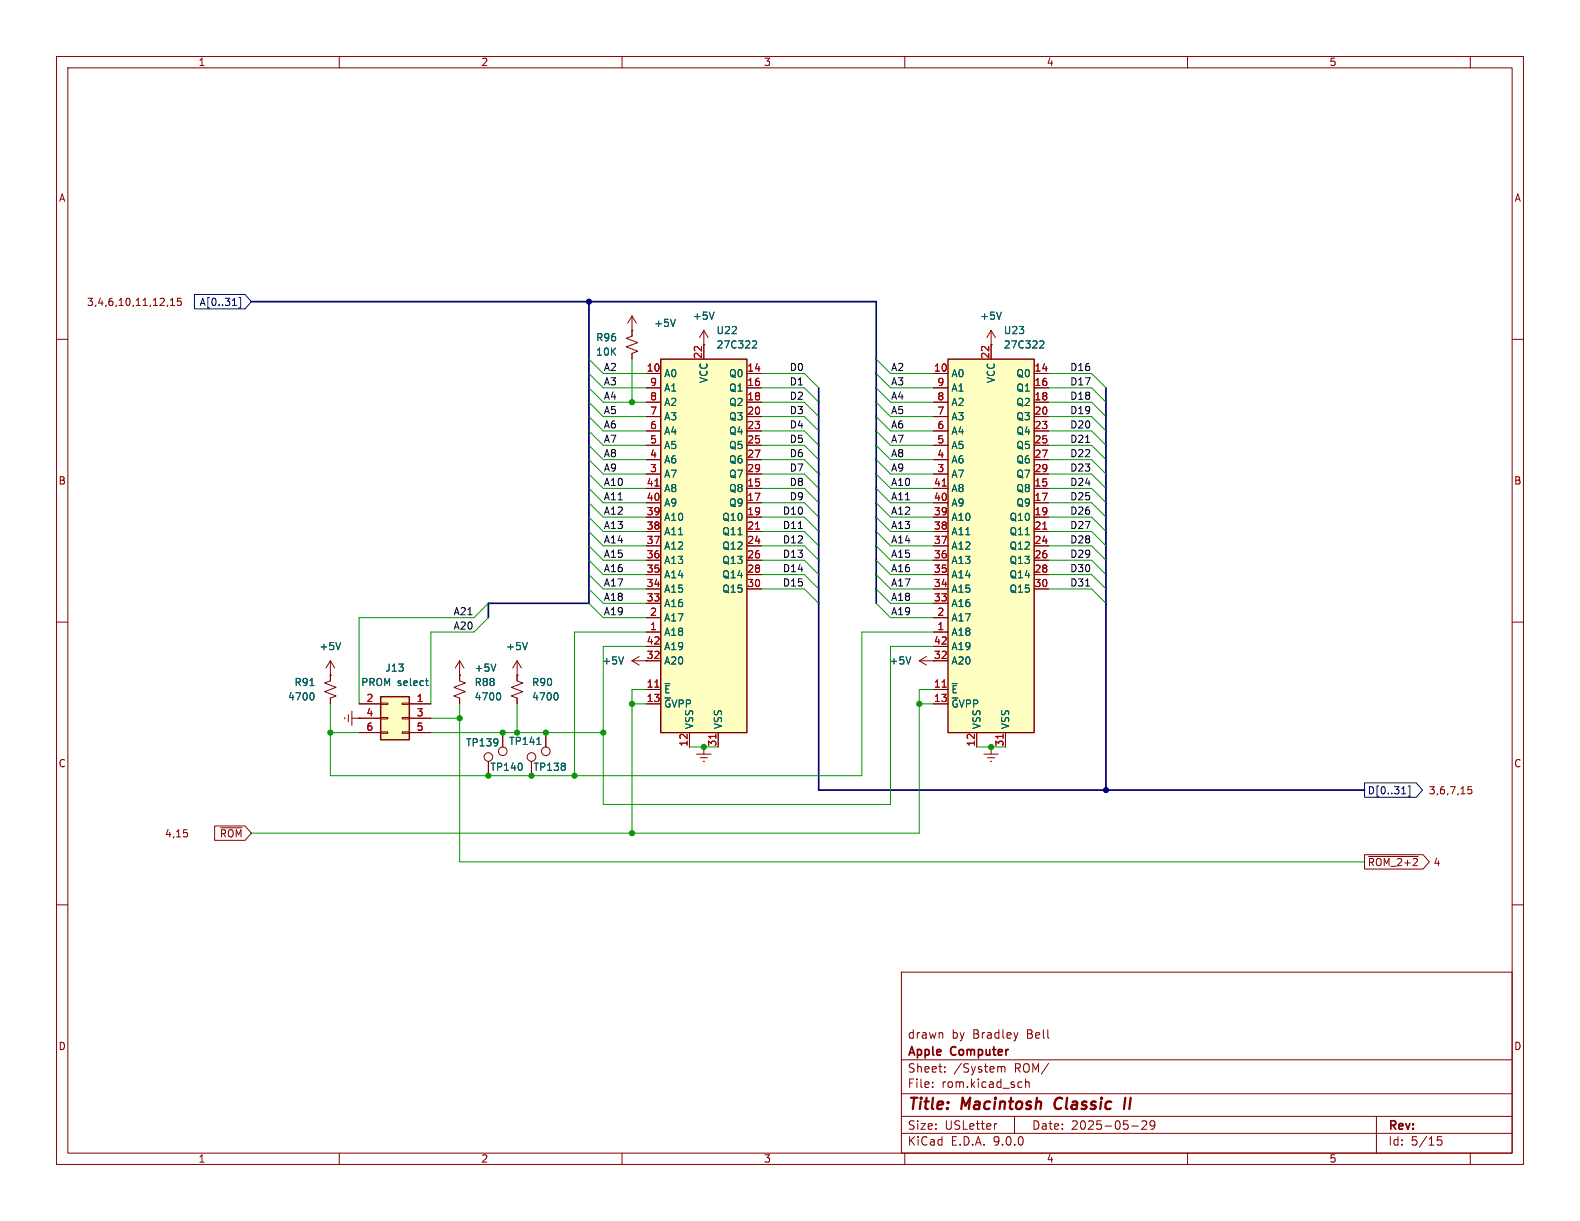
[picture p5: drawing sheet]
<svg xmlns="http://www.w3.org/2000/svg" width="279mm" height="216mm" viewBox="0 0 279 216" stroke-linecap="round" stroke-linejoin="round" font-family="sans-serif">
<g fill="none" stroke="#840000" stroke-width=".18">
<path d="M10 10h259.4v195.9h-259.4zM12 12h255.4v191.9h-255.4zM60 10v2M110 10v2M160 10v2M210 10v2M260 10v2M111.8 58.4h.1M111.8 55.9l.7 1.3M111.8 55.9l-.8 1.3M111.8 55.9v2.5M124.5 58.4l.7 1.3"/>
<path d="M124.5 58.4l-.8 1.3M124.5 58.4v2.6M175.3 58.4v2.6M175.3 58.4l.7 1.3M175.3 58.4l-.8 1.3M10 60h2M124.5 61h.1M175.3 61h.1M267.4 60h2M10 110h2M162.6 116.8l1.2 .8M162.6 116.8h2.5"/>
<path d="M163.8 116.1l-1.2 .7M267.4 110h2M94 134.6v2.6M174 133.4h2.5M174.6 134h1.3M175.1 134.6h.3M175.3 132.1h.1M175.3 132.1v1.3M10 160h2M159.4 171.9h108v32h-108zM267.4 160h2M159.4 197.4h108"/>
<path d="M159.4 193.4h108M159.4 187.4h108M164.9 192.1v.2M164.9 191.4v.1M166.6 182.7l.1 .9M167.1 189.4v.2M167.1 188.7v.1M176.3 198.7l-.3 .1M176.6 188.6h.3l.2 .2M177.1 188.8l.2-.2 .3 .1 .1 .9M177.1 188.8v.8M179.4 197.4v3"/>
<path d="M180 182.6l-.4 1M180.3 191.3l.4 .1M180.7 192.2l-.4 .1M181.4 191.4l.2-.1 .3 .1 .1 .9M181.4 190.8v1.5M200.1 199.1h1.2M201.9 198.3l.6-.1 .2 .1 .1 .3-.9 1.1h.9M204.2 198.8l-.3 .3h-.3l-.2-.3 .1-.5 .4-.1 .2 .1a.99 .99 0 0 1-.3 1.4h-.3M243.4 197.4v6.5M60 203.9v2M110 203.9v2M159.4 200.4h108"/>
<path d="M160 203.9v2M210 203.9v2M254.9 201h-.7l-.1 .7 .3-.1h.5l.1 .2-.1 .5-.2 .2-.6-.2M260 203.9v2"/>
<circle cx="94" cy="133.9" r=".76"/>
</g>
<path d="M186.8 194.4a1.27 1.27 0 0 0 0 1.6M199 194.1l-.3 2M199.9 194.1l-.2 2" fill="none" stroke="#840000" stroke-width=".4"/>
<path d="M119.4 56.5l-.4 1.2M126.3 55.2l-.4 1.3M177.1 55.2l-.4 1.3M161.1 116.1l-.5 1.3" fill="none" stroke="#006464" stroke-width=".18"/>
<path d="M167.6 63.5h15.3v66h-15.3z" fill="#ffffc2"/>
<path d="M167.6 63.5h15.3v66h-15.3z" fill="none" stroke="#840000" stroke-width=".25"/>
<g fill="none" stroke="#840000" stroke-width=".18">
<path d="M165.1 66h2.5M165.1 68.6h2.5M165.1 71.1h2.5M165.1 73.7h2.5M165.1 76.2h2.5M165.1 78.7h2.5M175.3 61v2.5M182.9 66h2.5M182.9 68.6h2.5M182.9 71.1h2.5M182.9 73.7h2.5M182.9 76.2h2.5"/>
<path d="M182.9 78.7h2.5M165.1 81.3h2.5M165.1 83.8h2.5M165.1 86.4h2.5M165.1 88.9h2.5M165.1 91.4h2.5M165.1 94h2.5M165.1 96.5h2.5M165.1 99.1h2.5M182.9 81.3h2.5M182.9 83.8h2.5M182.9 86.4h2.5"/>
<path d="M182.9 88.9h2.5M182.9 91.4h2.5M182.9 94h2.5M182.9 96.5h2.5M182.9 99.1h2.5M111.8 116.8h2.5M111.8 116.8l1.2 .8M113 116.1l-1.2 .7M165.1 101.6h2.5M165.1 104.1h2.5M165.1 106.7h2.5M165.1 109.2h2.5"/>
<path d="M165.1 111.8h2.5M165.1 114.3h2.5M165.1 116.8h2.5M182.9 101.6h2.5M182.9 104.1h2.5M123.2 133.4h2.5M123.8 134h1.3M124.3 134.6h.3M124.5 132.1h.1M124.5 132.1v1.3M165.1 121.9h2.5M165.1 124.5h2.5"/>
<path d="M172.7 129.5v2.6M177.8 129.5v2.6"/>
</g>
<path d="M166.6 85.9h.7M184.4 93.6h.7M166.6 121.5h.7M177.4 129.8v.8" fill="none" stroke="#a90000" stroke-width=".18"/>
<path d="M184 60.3h.5l.1 .3-.8 .9h.8M110.3 116.1l-.5 1.3M168.4 120.9h.9" fill="none" stroke="#006464" stroke-width=".18"/>
<path d="M116.8 63.5h15.3v66h-15.3z" fill="#ffffc2"/>
<path d="M116.8 63.5h15.3v66h-15.3z" fill="none" stroke="#840000" stroke-width=".25"/>
<g fill="none" stroke="#840000" stroke-width=".18">
<path d="M114.3 66h2.5M114.3 68.6h2.5M114.3 71.1h2.5M114.3 73.7h2.5M114.3 76.2h2.5M114.3 78.7h2.5M124.5 61v2.5M132.1 66h2.5M132.1 68.6h2.5M132.1 71.1h2.5M132.1 73.7h2.5M132.1 76.2h2.5"/>
<path d="M132.1 78.7h2.5M114.3 81.3h2.5M114.3 83.8h2.5M114.3 86.4h2.5M114.3 88.9h2.5M114.3 91.4h2.5M114.3 94h2.5M114.3 96.5h2.5M114.3 99.1h2.5M132.1 81.3h2.5M132.1 83.8h2.5M132.1 86.4h2.5"/>
<path d="M132.1 88.9h2.5M132.1 91.4h2.5M132.1 94h2.5M132.1 96.5h2.5M132.1 99.1h2.5M114.3 101.6h2.5M114.3 104.1h2.5M114.3 106.7h2.5M114.3 109.2h2.5M114.3 111.8h2.5M114.3 114.3h2.5M114.3 116.8h2.5"/>
<path d="M132.1 101.6h2.5M132.1 104.1h2.5M86.4 134.6v2.6M88.9 129.5v2.6M114.3 121.9h2.5M114.3 124.5h2.5M121.9 129.5v2.6M127 129.5v2.6"/>
<circle cx="86.4" cy="133.9" r=".76"/>
<circle cx="88.9" cy="132.8" r=".76"/>
</g>
<path d="M115.8 85.9h.7M133.6 93.6h.7M115.8 121.5h.7M126.6 129.8v.8" fill="none" stroke="#a90000" stroke-width=".18"/>
<path d="M133.2 60.3h.5l.1 .3-.8 .9h.8M117.6 120.9h.9" fill="none" stroke="#006464" stroke-width=".18"/>
<path d="M67.3 123.2h5.1v7.6h-5.1z" fill="#ffffc2"/>
<path d="M67.3 123.2h5.1v7.6h-5.1z" fill="none" stroke="#840000" stroke-width=".25"/>
<g fill="none" stroke="#840000" stroke-width=".18">
<path d="M29.7 53.9l-.2 .3M30.1 54h.8M30.1 53.1l.4-.4v1.3M32 52.7h-.6l-.1 .6 .2-.1 .5 .1 .1 .2-.1 .4-.2 .1-.5-.1M111.8 58.4v1l-1.1 .4 2.1 .8-2.1 .7 2.1 .8-1 .4v1M111.8 58.4h.1M114.3 66h2.5M114.3 68.6h2.5M114.3 71.1h2.5M114.3 73.7h2.5M114.3 76.2h2.5M114.3 78.7h2.5"/>
<path d="M124.5 61h.1M124.5 61v2.5M132.1 66h2.5M132.1 68.6h2.5M132.1 71.1h2.5M132.1 73.7h2.5M132.1 76.2h2.5M132.1 78.7h2.5M165.1 66h2.5M165.1 68.6h2.5M165.1 71.1h2.5M165.1 73.7h2.5"/>
<path d="M165.1 76.2h2.5M165.1 78.7h2.5M175.3 61h.1M175.3 61v2.5M182.9 66h2.5M182.9 68.6h2.5M182.9 71.1h2.5M182.9 73.7h2.5M182.9 76.2h2.5M182.9 78.7h2.5M114.3 81.3h2.5M114.3 83.8h2.5"/>
<path d="M114.3 86.4h2.5M114.3 88.9h2.5M114.3 91.4h2.5M114.3 94h2.5M114.3 96.5h2.5M114.3 99.1h2.5M132.1 81.3h2.5M132.1 83.8h2.5M132.1 86.4h2.5M132.1 88.9h2.5M132.1 91.4h2.5M132.1 94h2.5"/>
<path d="M132.1 96.5h2.5M132.1 99.1h2.5M165.1 81.3h2.5M165.1 83.8h2.5M165.1 86.4h2.5M165.1 88.9h2.5M165.1 91.4h2.5M165.1 94h2.5M165.1 96.5h2.5M165.1 99.1h2.5M182.9 81.3h2.5M182.9 83.8h2.5"/>
<path d="M182.9 86.4h2.5M182.9 88.9h2.5M182.9 91.4h2.5M182.9 94h2.5M182.9 96.5h2.5M182.9 99.1h2.5M58.4 119.4h.1M58.4 116.8v3.6l-1 .4 2 .7-2 .8 2 .8-1 .3v1.1M58.4 116.8l-.7 1.3M58.4 116.8l.8 1.3M81.3 116.8v3.6l1 .4-2 .7 2 .8-2 .8 1 .3v1.1M81.3 119.4h.1"/>
<path d="M81.3 116.8l.7 1.3M81.3 116.8l-.8 1.3M91.4 116.8v3.6l1.1 .4-2.1 .7 2.1 .8-2.1 .8 1 .3v1.1M91.4 119.4h.1M91.4 116.8l.8 1.3M91.4 116.8l-.7 1.3M114.3 101.6h2.5M114.3 104.1h2.5M114.3 106.7h2.5M114.3 109.2h2.5M114.3 111.8h2.5M114.3 114.3h2.5"/>
<path d="M114.3 116.8h2.5M132.1 101.6h2.5M132.1 104.1h2.5M165.1 101.6h2.5M165.1 104.1h2.5M165.1 106.7h2.5M165.1 109.2h2.5M165.1 111.8h2.5M165.1 114.3h2.5M165.1 116.8h2.5M182.9 101.6h2.5M182.9 104.1h2.5"/>
<path d="M61 126.9v.2M61.6 126.4v1.2M62.2 127h5.1M62.2 125.7v2.6M63.5 127h.1M63.5 124.5h3.8M63.5 129.5h3.8M67.3 124.3h1.3v.3h-1.3zM67.3 126.9h1.3v.2h-1.3zM67.3 129.4h1.3v.3h-1.3zM71.1 124.3h1.3v.3h-1.3zM71.1 126.9h1.3v.2h-1.3z"/>
<path d="M71.1 129.4h1.3v.3h-1.3zM72.4 124.5h3.8M72.4 127h3.8M72.4 129.5h3.8M86.4 134.6v2.6M88.9 129.5v2.6M94 134.6v2.6M96.5 129.5v2.6M114.3 124.5h2.5M114.3 121.9h2.5M121.9 129.5v2.6M124.5 132.1h.1"/>
<path d="M127 129.5v2.6M165.1 124.5h2.5M165.1 121.9h2.5M172.7 129.5v2.6M175.3 132.1h.1M177.8 129.5v2.6M260.2 139.1h-.6v.6l.1-.1h.5l.1 .2-.1 .4-.2 .2-.4-.2M32.5 146.7h.6M33 147.3l.2 .1-.2 .5M38 146h5.3l1.1 1.3-1.1 1.3h-5.3zM39 146.4h3.8M241.3 151.1h10.3l1.2 1.3-1.2 1.3h-10.3z"/>
<path d="M242 151.4h8.8"/>
<circle cx="96.5" cy="132.8" r=".76"/>
</g>
<g fill="none" stroke="#006464" stroke-width=".18">
<path d="M119.4 56.5l-.4 1.2M126.3 55.2l-.4 1.3M177.1 55.2l-.4 1.3M133.2 60.3h.5l.1 .3-.8 .9h.8M184 60.3h.5l.1 .3-.8 .9h.8M60.2 113.6l-.4 1.3M87.7 117.4l-.4 1.3M93.3 113.6l-.5 1.3M110.3 116.1l-.5 1.3M161.1 116.1l-.5 1.3M54.8 121.2h.7M55.2 122.5a.79 .79 0 0 1 0 1.3"/>
<path d="M75.2 120.4h.5M75.4 121l.3 .2M88.2 122.5a.79 .79 0 0 1 0 1.3M94.9 131.6h.8M98.4 122.5a.79 .79 0 0 1 0 1.3M117.6 120.9h.9M168.4 120.9h.9"/>
</g>
<path d="M34.4 52.1h8.9l1.1 1.2-1.1 1.3h-8.9zM41.1 54h.7M42.3 52.6h.3v1.8h-.3M241.3 138.4h9.1l1.1 1.3-1.1 1.3h-9.1zM249 139h.3v1.8h-.3M247.9 140.4h.7" fill="none" stroke="#000084" stroke-width=".18"/>
<path d="M192 78.2h.7M141.2 93.5h.7M192 103.6h.7" fill="none" stroke="#0f0f0f" stroke-width=".18"/>
<path d="M44.4 53.3h110.5v53.4M104.1 53.3v53.4h-17.7v2.5M144.8 68.6v71.1h96.5M195.6 68.6v71.1" fill="none" stroke="#000084" stroke-width=".3"/>
<g fill="none" stroke="#009600" stroke-width=".18">
<path d="M104.1 78.7l2.6 2.6h7.6M104.1 76.2l2.6 2.5h7.6M104.1 66l2.6 2.6h7.6M104.1 63.5l2.6 2.5h7.6M104.1 68.6l2.6 2.5h7.6M104.1 73.7l2.6 2.5h7.6M104.1 71.1l2.6 2.6h7.6M111.8 63.5v7.6M134.6 78.7h7.6l2.6 2.6M134.6 68.6h7.6l2.6 2.5M134.6 66h7.6l2.6 2.6M134.6 71.1h7.6l2.6 2.6"/>
<path d="M134.6 76.2h7.6l2.6 2.5M134.6 73.7h7.6l2.6 2.5M154.9 78.7l2.6 2.6h7.6M154.9 76.2l2.6 2.5h7.6M154.9 66l2.6 2.6h7.6M154.9 63.5l2.6 2.5h7.6M154.9 68.6l2.6 2.5h7.6M154.9 73.7l2.6 2.5h7.6M154.9 71.1l2.6 2.6h7.6M185.4 78.7h7.6l2.6 2.6M185.4 68.6h7.6l2.6 2.5M185.4 66h7.6l2.6 2.6"/>
<path d="M185.4 71.1h7.6l2.6 2.6M185.4 76.2h7.6l2.6 2.5M185.4 73.7h7.6l2.6 2.5M104.1 99.1l2.6 2.5h7.6M104.1 94l2.6 2.5h7.6M104.1 96.5l2.6 2.6h7.6M104.1 86.4l2.6 2.5h7.6M104.1 83.8l2.6 2.6h7.6M104.1 81.3l2.6 2.5h7.6M104.1 91.4l2.6 2.6h7.6M104.1 88.9l2.6 2.5h7.6M134.6 81.3h7.6l2.6 2.5"/>
<path d="M134.6 96.5h7.6l2.6 2.6M134.6 99.1h7.6l2.6 2.5M134.6 88.9h7.6l2.6 2.5M134.6 86.4h7.6l2.6 2.5M134.6 83.8h7.6l2.6 2.6M134.6 94h7.6l2.6 2.5M134.6 91.4h7.6l2.6 2.6M154.9 99.1l2.6 2.5h7.6M154.9 94l2.6 2.5h7.6M154.9 96.5l2.6 2.6h7.6M154.9 86.4l2.6 2.5h7.6M154.9 83.8l2.6 2.6h7.6"/>
<path d="M154.9 81.3l2.6 2.5h7.6M154.9 91.4l2.6 2.6h7.6M154.9 88.9l2.6 2.5h7.6M185.4 81.3h7.6l2.6 2.5M185.4 96.5h7.6l2.6 2.6M185.4 99.1h7.6l2.6 2.5M185.4 88.9h7.6l2.6 2.5M185.4 86.4h7.6l2.6 2.5M185.4 83.8h7.6l2.6 2.6M185.4 94h7.6l2.6 2.5M185.4 91.4h7.6l2.6 2.6M86.4 106.7l-2.6 2.5h-20.3v15.3"/>
<path d="M86.4 109.2l-2.6 2.6h-7.6v12.7M104.1 104.1l2.6 2.6h7.6M104.1 106.7l2.6 2.5h7.6M104.1 101.6l2.6 2.5h7.6M114.3 114.3h-7.6v27.9h50.8v-27.9h7.6M114.3 111.8h-12.7v25.4M134.6 104.1h7.6l2.6 2.6M134.6 101.6h7.6l2.6 2.5M154.9 104.1l2.6 2.6h7.6M154.9 106.7l2.6 2.5h7.6M154.9 101.6l2.6 2.5h7.6M165.1 111.8h-12.7v25.4h-94v-12.7"/>
<path d="M185.4 104.1h7.6l2.6 2.6M185.4 101.6h7.6l2.6 2.5M58.4 129.5h5.1M76.2 129.5h30.5M76.2 127h5.1M81.3 124.5v27.9h160M91.4 124.5v5M111.8 124.5h2.5M114.3 121.9h-2.5v25.4M121.9 132.1h5.1M162.6 124.5h2.5M165.1 121.9h-2.5v25.4h-118.2"/>
<path d="M172.7 132.1h5.1"/>
</g>
<path d="M115.8 85.9h.7M133.6 93.6h.7M166.6 85.9h.7M184.4 93.6h.7M115.8 121.5h.7M126.6 129.8v.8M166.6 121.5h.7M177.4 129.8v.8" fill="none" stroke="#a90000" stroke-width=".18"/>
<g fill="#000084" stroke="#000084" stroke-width=".18">
<circle cx="104.1" cy="53.3" r=".46"/>
<circle cx="195.6" cy="139.7" r=".46"/>
</g>
<g fill="#009600" stroke="#009600" stroke-width=".18">
<circle cx="111.8" cy="71.1" r=".46"/>
<circle cx="88.9" cy="129.5" r=".46"/>
<circle cx="81.3" cy="127" r=".46"/>
<circle cx="94" cy="137.2" r=".46"/>
<circle cx="91.4" cy="129.5" r=".46"/>
<circle cx="58.4" cy="129.5" r=".46"/>
<circle cx="86.4" cy="137.2" r=".46"/>
<circle cx="175.3" cy="132.1" r=".46"/>
<circle cx="162.6" cy="124.5" r=".46"/>
<circle cx="101.6" cy="137.2" r=".46"/>
<circle cx="96.5" cy="129.5" r=".46"/>
<circle cx="111.8" cy="147.3" r=".46"/>
<circle cx="111.8" cy="124.5" r=".46"/>
<circle cx="106.7" cy="129.5" r=".46"/>
<circle cx="124.5" cy="132.1" r=".46"/>
</g>
<g font-size="2.8" fill="#840000">
<text x="160.4" y="196.8">Title:</text>
<text x="170.1" y="196.8">Macintosh</text>
<text x="187.3" y="196.8">Classic</text>
</g>
<g font-size="2.1" fill="#840000">
<text x="160.4" y="183.9">drawn</text>
<text x="168.3" y="183.9">by</text>
<text x="172.1" y="183.9">Bradley</text>
<text x="181.7" y="183.9">Bell</text>
<text x="160.4" y="189.9">Sheet:</text>
<text x="160.4" y="187.1">Apple</text>
<text x="168.2" y="187.1">Computer</text>
<text x="168.6" y="189.9">/System</text>
<text x="179.4" y="189.9">ROM/</text>
<text x="160.4" y="192.6">File:</text>
<text x="166.5" y="192.6">rom.kicad_sch</text>
<text x="160.4" y="202.8">KiCad</text>
<text x="160.4" y="200">Size:</text>
<text x="167.1" y="200">USLetter</text>
<text x="168.1" y="202.8">E.D.A.</text>
<text x="175.7" y="202.8">9.0.0</text>
<text x="182.4" y="200">Date:</text>
<text x="189.4" y="200">2025-05-29</text>
<text x="245.4" y="200.2">Rev:</text>
<text x="245.4" y="202.8">Id:</text>
<text x="249.5" y="202.8">5/15</text>
</g>
<g font-size="1.8" fill="#840000">
<text x="35" y="11.9">1</text>
<text x="85" y="11.9">2</text>
<text x="135" y="11.9">3</text>
<text x="185" y="11.9">4</text>
<text x="235" y="11.9">5</text>
<text x="10.3" y="35.9">A</text>
<text x="267.7" y="35.9">A</text>
<text x="15.3" y="54.3">3,4,6,10,11,12,15</text>
<text x="10.3" y="85.9">B</text>
<text x="267.7" y="85.9">B</text>
<text x="114.3" y="116.6">32</text>
<text x="10.3" y="135.9">C</text>
<text x="267.7" y="135.9">C</text>
<text x="252.6" y="140.7">3,6,7,15</text>
<text x="29.1" y="148.3">4,15</text>
<text x="38.8" y="148.3">~{ROM}</text>
<text x="241.8" y="153.4">~{ROM_2+2}</text>
<text x="253.4" y="153.4">4</text>
<text x="10.3" y="185.9">D</text>
<text x="267.7" y="185.9">D</text>
<text x="35" y="205.8">1</text>
<text x="85" y="205.8">2</text>
<text x="135" y="205.8">3</text>
<text x="185" y="205.8">4</text>
<text x="235" y="205.8">5</text>
</g>
<g font-size="1.8" fill="#000084">
<text x="35.2" y="54.3">A[0..31]</text>
<text x="241.8" y="140.7">D[0..31]</text>
</g>
<g font-size="1.8" fill="#006464">
<text x="115.6" y="58">+5V</text>
<text x="122.4" y="56.7">+5V</text>
<text x="126.6" y="59.3">U22</text>
<text x="173.2" y="56.7">+5V</text>
<text x="177.4" y="59.3">U23</text>
<text x="105.3" y="60.6">R96</text>
<text x="105.3" y="63.1">10K</text>
<text x="126.6" y="61.8">27C322</text>
<text x="177.4" y="61.8">27C322</text>
<text x="117.3" y="66.9">A0</text>
<text x="117.3" y="69.4">A1</text>
<text x="117.3" y="72">A2</text>
<text x="125.3" y="67.8" transform="rotate(-90 125.3 67.8)">VCC</text>
<text x="128.8" y="66.9">Q0</text>
<text x="128.8" y="69.4">Q1</text>
<text x="128.8" y="72">Q2</text>
<text x="168.1" y="66.9">A0</text>
<text x="168.1" y="69.4">A1</text>
<text x="168.1" y="72">A2</text>
<text x="176.1" y="67.8" transform="rotate(-90 176.1 67.8)">VCC</text>
<text x="179.6" y="66.9">Q0</text>
<text x="179.6" y="69.4">Q1</text>
<text x="179.6" y="72">Q2</text>
<text x="117.3" y="74.5">A3</text>
<text x="117.3" y="77.1">A4</text>
<text x="128.8" y="74.5">Q3</text>
<text x="128.8" y="77.1">Q4</text>
<text x="168.1" y="74.5">A3</text>
<text x="168.1" y="77.1">A4</text>
<text x="179.6" y="74.5">Q3</text>
<text x="179.6" y="77.1">Q4</text>
<text x="117.3" y="79.6">A5</text>
<text x="117.3" y="82.1">A6</text>
<text x="128.8" y="79.6">Q5</text>
<text x="128.8" y="82.1">Q6</text>
<text x="168.1" y="79.6">A5</text>
<text x="168.1" y="82.1">A6</text>
<text x="179.6" y="79.6">Q5</text>
<text x="179.6" y="82.1">Q6</text>
<text x="117.3" y="84.7">A7</text>
<text x="117.3" y="87.2">A8</text>
<text x="117.3" y="89.8">A9</text>
<text x="128.8" y="84.7">Q7</text>
<text x="128.8" y="87.2">Q8</text>
<text x="128.8" y="89.8">Q9</text>
<text x="168.1" y="84.7">A7</text>
<text x="168.1" y="87.2">A8</text>
<text x="168.1" y="89.8">A9</text>
<text x="179.6" y="84.7">Q7</text>
<text x="179.6" y="87.2">Q8</text>
<text x="179.6" y="89.8">Q9</text>
<text x="117.3" y="92.3">A10</text>
<text x="117.3" y="94.8">A11</text>
<text x="127.6" y="92.3">Q10</text>
<text x="127.6" y="94.8">Q11</text>
<text x="168.1" y="92.3">A10</text>
<text x="168.1" y="94.8">A11</text>
<text x="178.4" y="92.3">Q10</text>
<text x="178.4" y="94.8">Q11</text>
<text x="117.3" y="97.4">A12</text>
<text x="117.3" y="99.9">A13</text>
<text x="127.6" y="97.4">Q12</text>
<text x="127.6" y="99.9">Q13</text>
<text x="168.1" y="97.4">A12</text>
<text x="168.1" y="99.9">A13</text>
<text x="178.4" y="97.4">Q12</text>
<text x="178.4" y="99.9">Q13</text>
<text x="117.3" y="102.5">A14</text>
<text x="117.3" y="105">A15</text>
<text x="117.3" y="107.5">A16</text>
<text x="127.6" y="102.5">Q14</text>
<text x="127.6" y="105">Q15</text>
<text x="168.1" y="102.5">A14</text>
<text x="168.1" y="105">A15</text>
<text x="168.1" y="107.5">A16</text>
<text x="178.4" y="102.5">Q14</text>
<text x="178.4" y="105">Q15</text>
<text x="117.3" y="110.1">A17</text>
<text x="117.3" y="112.6">A18</text>
<text x="168.1" y="110.1">A17</text>
<text x="168.1" y="112.6">A18</text>
<text x="56.4" y="115.2">+5V</text>
<text x="68.1" y="119">J13</text>
<text x="83.8" y="119">+5V</text>
<text x="89.4" y="115.2">+5V</text>
<text x="106.4" y="117.7">+5V</text>
<text x="117.3" y="115.2">A19</text>
<text x="117.3" y="117.7">A20</text>
<text x="157.2" y="117.7">+5V</text>
<text x="168.1" y="115.2">A19</text>
<text x="168.1" y="117.7">A20</text>
<text x="50.8" y="124.1">4700</text>
<text x="52" y="121.5">R91</text>
<text x="63.8" y="121.5">PROM select</text>
<text x="83.8" y="121.5">R88</text>
<text x="83.8" y="124.1">4700</text>
<text x="94" y="121.5">R90</text>
<text x="94" y="124.1">4700</text>
<text x="117.3" y="122.8">~{E}</text>
<text x="117.3" y="125.3">~{G}VPP</text>
<text x="168.1" y="122.8">~{E}</text>
<text x="168.1" y="125.3">~{G}VPP</text>
<text x="89.9" y="131.9">TP141</text>
<text x="122.8" y="129" transform="rotate(-90 122.8 129)">VSS</text>
<text x="127.9" y="129" transform="rotate(-90 127.9 129)">VSS</text>
<text x="173.6" y="129" transform="rotate(-90 173.6 129)">VSS</text>
<text x="178.7" y="129" transform="rotate(-90 178.7 129)">VSS</text>
<text x="82.3" y="132.2">TP139</text>
<text x="86.6" y="136.5">TP140</text>
<text x="94.2" y="136.5">TP138</text>
</g>
<g font-size="1.8" fill="#0f0f0f">
<text x="106.7" y="65.7">A2</text>
<text x="139.6" y="65.7">D0</text>
<text x="157.5" y="65.7">A2</text>
<text x="189.1" y="65.7">D16</text>
<text x="106.7" y="70.8">A4</text>
<text x="106.7" y="68.2">A3</text>
<text x="139.6" y="68.2">D1</text>
<text x="139.6" y="70.8">D2</text>
<text x="157.5" y="68.2">A3</text>
<text x="157.5" y="70.8">A4</text>
<text x="189.1" y="70.8">D18</text>
<text x="189.1" y="68.2">D17</text>
<text x="106.7" y="75.9">A6</text>
<text x="106.7" y="73.3">A5</text>
<text x="139.6" y="73.3">D3</text>
<text x="139.6" y="75.9">D4</text>
<text x="157.5" y="75.9">A6</text>
<text x="157.5" y="73.3">A5</text>
<text x="189.1" y="75.9">D20</text>
<text x="189.1" y="73.3">D19</text>
<text x="106.7" y="83.5">A9</text>
<text x="106.7" y="80.9">A8</text>
<text x="106.7" y="78.4">A7</text>
<text x="139.6" y="80.9">D6</text>
<text x="139.6" y="78.4">D5</text>
<text x="139.6" y="83.5">D7</text>
<text x="157.5" y="80.9">A8</text>
<text x="157.5" y="78.4">A7</text>
<text x="157.5" y="83.5">A9</text>
<text x="189.1" y="80.9">D22</text>
<text x="189.1" y="78.4">D21</text>
<text x="189.1" y="83.5">D23</text>
<text x="106.7" y="88.6">A11</text>
<text x="106.7" y="86">A10</text>
<text x="139.6" y="88.6">D9</text>
<text x="139.6" y="86">D8</text>
<text x="157.5" y="86">A10</text>
<text x="157.5" y="88.6">A11</text>
<text x="189.1" y="86">D24</text>
<text x="189.1" y="88.6">D25</text>
<text x="106.7" y="93.6">A13</text>
<text x="106.7" y="91.1">A12</text>
<text x="138.3" y="93.6">D11</text>
<text x="138.3" y="91.1">D10</text>
<text x="157.5" y="91.1">A12</text>
<text x="157.5" y="93.6">A13</text>
<text x="189.1" y="91.1">D26</text>
<text x="189.1" y="93.6">D27</text>
<text x="106.7" y="96.2">A14</text>
<text x="106.7" y="101.3">A16</text>
<text x="106.7" y="98.7">A15</text>
<text x="138.3" y="101.3">D14</text>
<text x="138.3" y="98.7">D13</text>
<text x="138.3" y="96.2">D12</text>
<text x="157.5" y="101.3">A16</text>
<text x="157.5" y="98.7">A15</text>
<text x="157.5" y="96.2">A14</text>
<text x="189.1" y="96.2">D28</text>
<text x="189.1" y="98.7">D29</text>
<text x="189.1" y="101.3">D30</text>
<text x="106.7" y="106.3">A18</text>
<text x="106.7" y="103.8">A17</text>
<text x="138.3" y="103.8">D15</text>
<text x="157.5" y="106.3">A18</text>
<text x="157.5" y="103.8">A17</text>
<text x="189.1" y="103.8">D31</text>
<text x="80.1" y="108.9">A21</text>
<text x="80.1" y="111.4">A20</text>
<text x="106.7" y="108.9">A19</text>
<text x="157.5" y="108.9">A19</text>
</g>
<g font-size="1.8" fill="#a90000">
<text x="114.3" y="65.8">10</text>
<text x="124.2" y="63.5" transform="rotate(-90 124.2 63.5)">22</text>
<text x="132" y="65.8">14</text>
<text x="165.1" y="65.8">10</text>
<text x="175" y="63.5" transform="rotate(-90 175 63.5)">22</text>
<text x="182.8" y="65.8">14</text>
<text x="114.9" y="68.3">9</text>
<text x="114.9" y="70.9">8</text>
<text x="132" y="68.3">16</text>
<text x="132" y="70.9">18</text>
<text x="165.7" y="68.3">9</text>
<text x="165.7" y="70.9">8</text>
<text x="182.8" y="68.3">16</text>
<text x="182.8" y="70.9">18</text>
<text x="114.9" y="73.4">7</text>
<text x="114.9" y="75.9">6</text>
<text x="132" y="73.4">20</text>
<text x="132" y="75.9">23</text>
<text x="165.7" y="73.4">7</text>
<text x="165.7" y="75.9">6</text>
<text x="182.8" y="73.4">20</text>
<text x="182.8" y="75.9">23</text>
<text x="114.9" y="78.5">5</text>
<text x="114.9" y="81">4</text>
<text x="114.9" y="83.6">3</text>
<text x="132" y="78.5">25</text>
<text x="132" y="81">27</text>
<text x="132" y="83.6">29</text>
<text x="165.7" y="78.5">5</text>
<text x="165.7" y="81">4</text>
<text x="165.7" y="83.6">3</text>
<text x="182.8" y="78.5">25</text>
<text x="182.8" y="81">27</text>
<text x="182.8" y="83.6">29</text>
<text x="114.3" y="86.1">41</text>
<text x="114.3" y="88.6">40</text>
<text x="132" y="86.1">15</text>
<text x="132" y="88.6">17</text>
<text x="165.1" y="86.1">41</text>
<text x="165.1" y="88.6">40</text>
<text x="182.8" y="86.1">15</text>
<text x="182.8" y="88.6">17</text>
<text x="114.3" y="91.2">39</text>
<text x="114.3" y="93.7">38</text>
<text x="132" y="91.2">19</text>
<text x="132" y="93.7">21</text>
<text x="165.1" y="91.2">39</text>
<text x="165.1" y="93.7">38</text>
<text x="182.8" y="91.2">19</text>
<text x="182.8" y="93.7">21</text>
<text x="114.3" y="96.3">37</text>
<text x="114.3" y="98.8">36</text>
<text x="114.3" y="101.3">35</text>
<text x="132" y="96.3">24</text>
<text x="132" y="98.8">26</text>
<text x="132" y="101.3">28</text>
<text x="165.1" y="96.3">37</text>
<text x="165.1" y="98.8">36</text>
<text x="165.1" y="101.3">35</text>
<text x="182.8" y="96.3">24</text>
<text x="182.8" y="98.8">26</text>
<text x="182.8" y="101.3">28</text>
<text x="114.3" y="103.9">34</text>
<text x="114.3" y="106.4">33</text>
<text x="132" y="103.9">30</text>
<text x="165.1" y="103.9">34</text>
<text x="165.1" y="106.4">33</text>
<text x="182.8" y="103.9">30</text>
<text x="114.9" y="109">2</text>
<text x="114.9" y="111.5">1</text>
<text x="165.7" y="109">2</text>
<text x="165.7" y="111.5">1</text>
<text x="114.3" y="114">42</text>
<text x="165.1" y="114">42</text>
<text x="165.1" y="116.6">32</text>
<text x="64.7" y="124.2">2</text>
<text x="73.6" y="124.2">1</text>
<text x="114.3" y="121.7">11</text>
<text x="114.3" y="124.2">13</text>
<text x="165.1" y="121.7">11</text>
<text x="165.1" y="124.2">13</text>
<text x="64.7" y="126.7">4</text>
<text x="64.7" y="129.3">6</text>
<text x="73.6" y="126.7">3</text>
<text x="73.6" y="129.3">5</text>
<text x="121.7" y="132.1" transform="rotate(-90 121.7 132.1)">12</text>
<text x="126.7" y="132.1" transform="rotate(-90 126.7 132.1)">31</text>
<text x="172.5" y="132.1" transform="rotate(-90 172.5 132.1)">12</text>
<text x="177.5" y="132.1" transform="rotate(-90 177.5 132.1)">31</text>
</g>
</svg>
